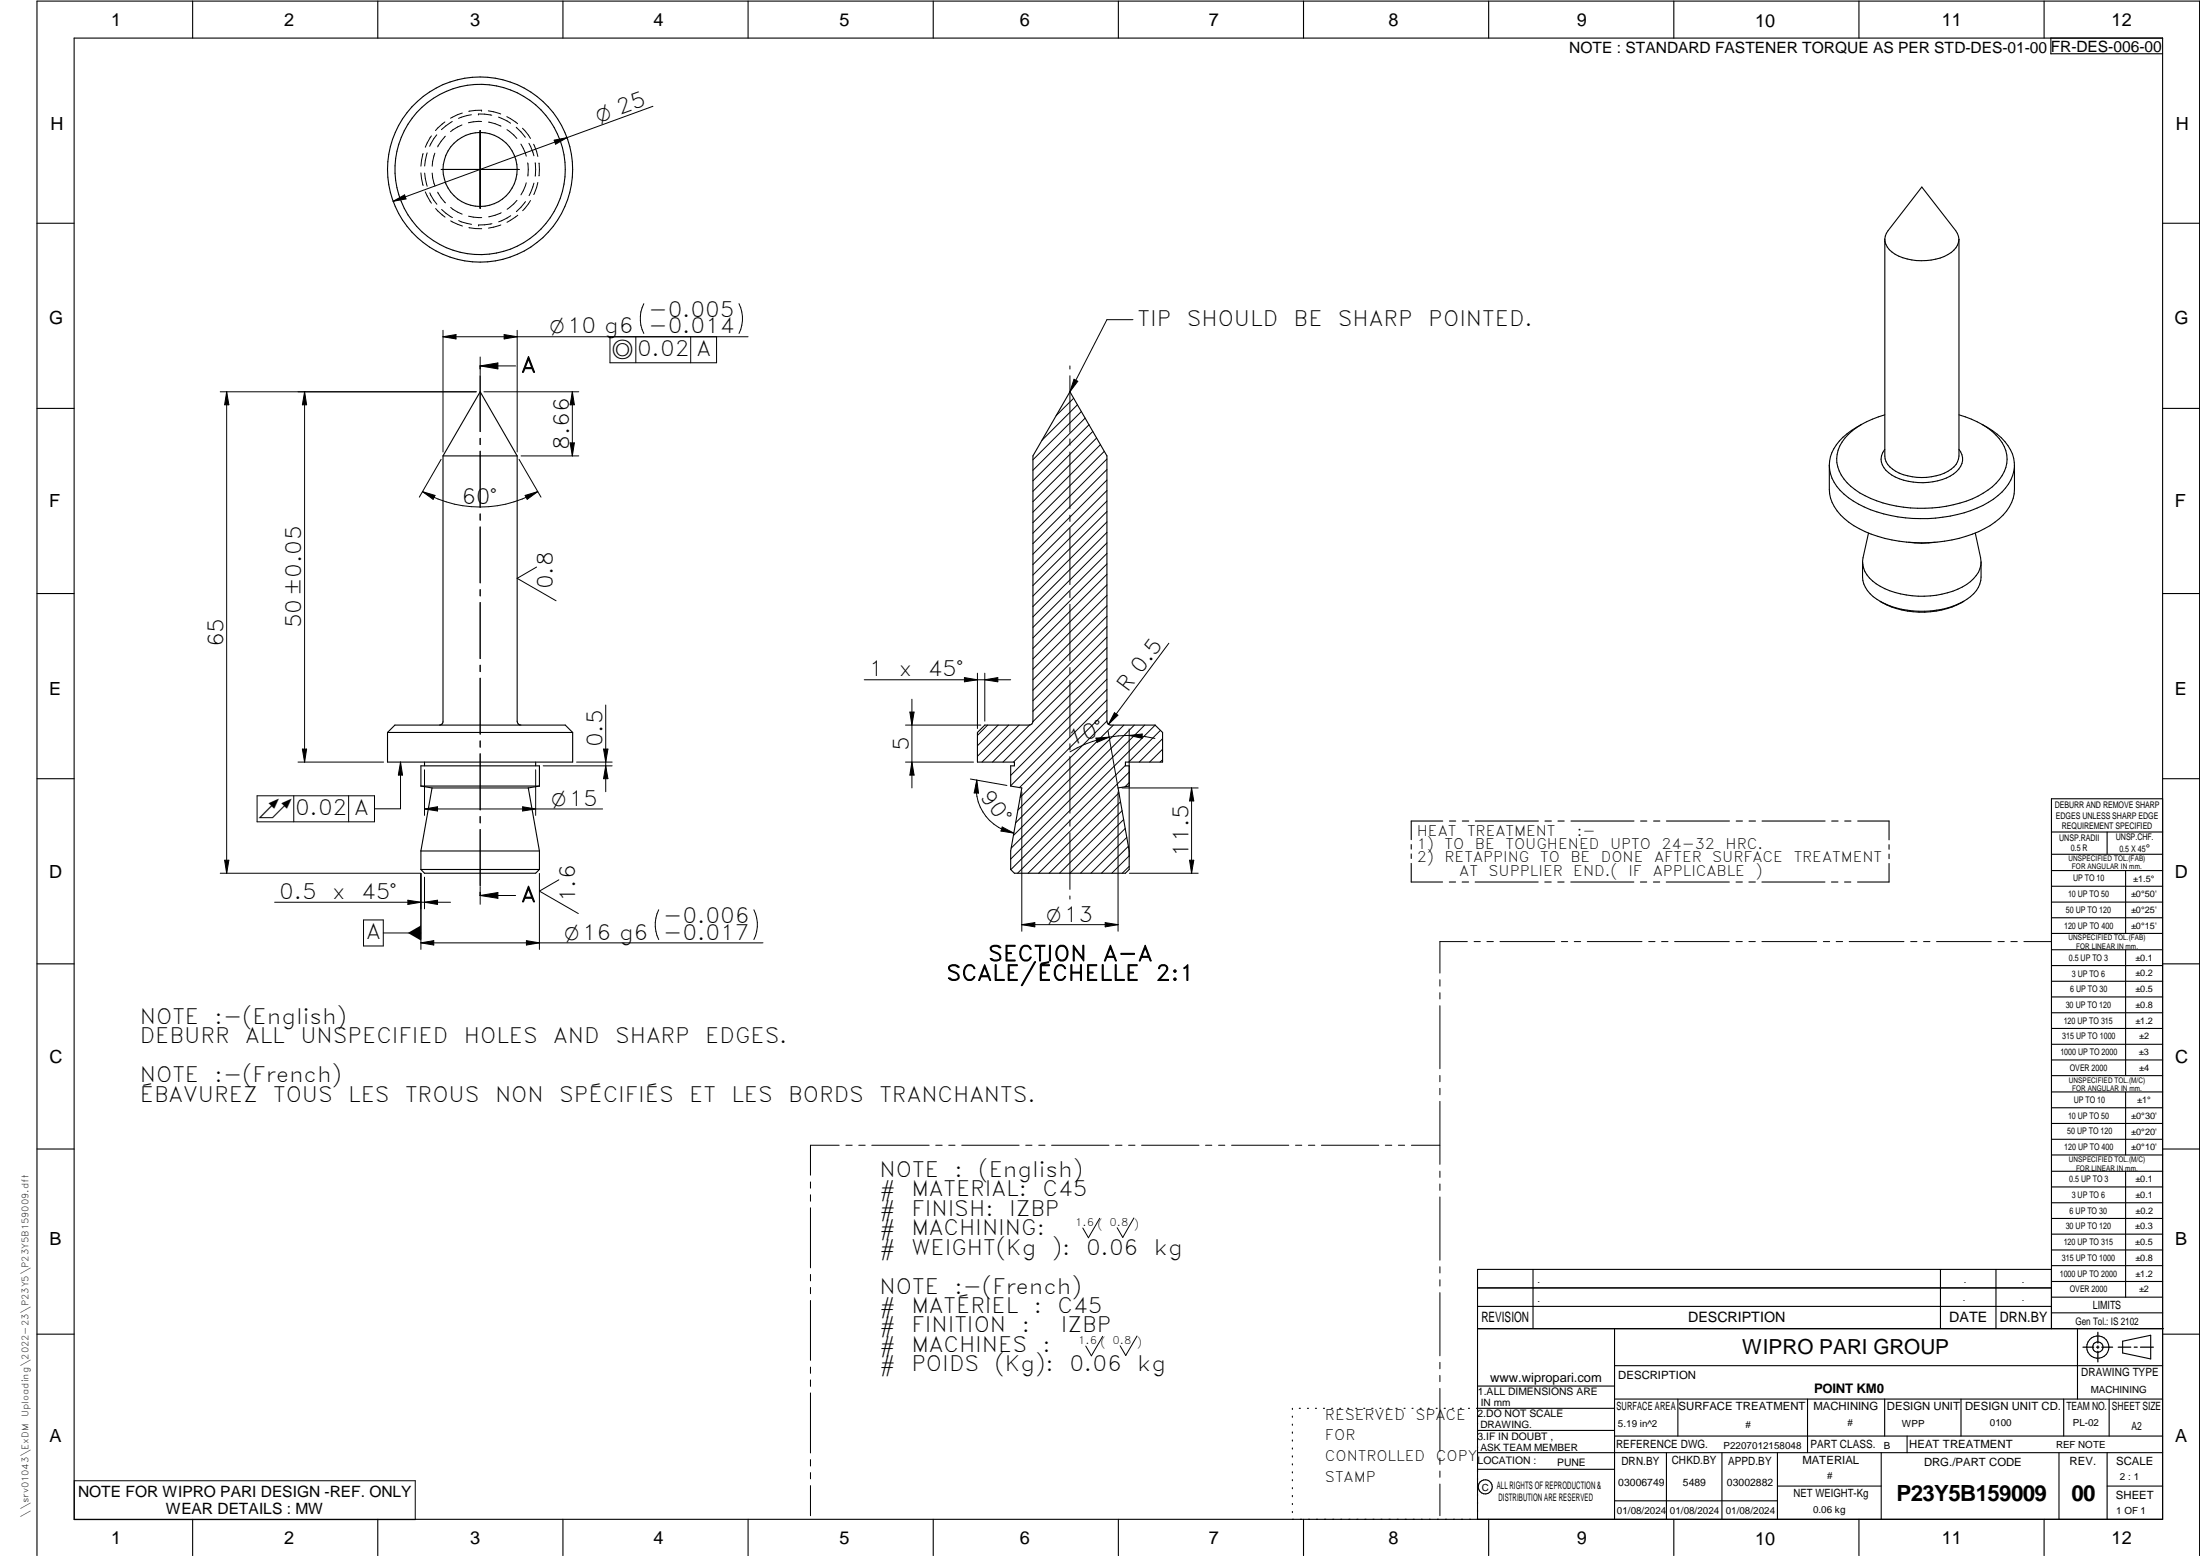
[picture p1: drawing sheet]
<svg xmlns="http://www.w3.org/2000/svg" width="594mm" height="420mm" viewBox="0 0 594 420" stroke-linecap="round" stroke-linejoin="round" font-family="sans-serif">
<g fill="none" stroke="#000" stroke-width=".3">
<path d="M20 10.3h564v400h-564zM52 .3v10M102 .3v10M152 .3v10M202 .3v10M252 .3v10M302 .3v10M352 .3v10M402 .3v10M452 .3v10M502 .3v10M552 .3v10"/>
<path d="M553.8 10.3v4.2h30.2M519 50.5l9.1 11.8a4 4 0 0 1-1.2 5.9 15.2 15.2 0 0 1-16-.1 3.8 3.8 0 0 1-1-5.8zM10 60.3h10M509 64.6v58.5a6.2 6.2 0 0 0 5 5.1 15.3 15.3 0 0 0 12.9-1.5 4.5 4.5 0 0 0 2.1-3.6v-58.5M584 60.3h10M10 110.3h10M288.9 105.8l10 17.3v71.7a1.01 1.01 0 0 0 1 1h12l2 2v8h-10v1h1v5.5l-3 .5 3 17v5l-1 1h-30l-1-1v-5l3-17-3-.5v-5.5h1v-1h-10v-8l2-2h12a1.01 1.01 0 0 0 1-1v-71.7zM502.7 114.6a15.7 15.7 0 0 0-8.4 8.8l-.3 2.2M529 112a20.3 20.3 0 0 1 11.6 7.5 8.5 8.5 0 0 1-1.6 11 25.7 25.7 0 0 1-15.3 6.5 33.9 33.9 0 0 1-22.8-4.8 10 10 0 0 1-4.8-9.5 12.3 12.3 0 0 1 6.5-8.1l3-1.4 3.4-1.2M535.2 114.6a15.2 15.2 0 0 1 8.6 9.1 10.1 10.1 0 0 1-4.3 10.1 32.9 32.9 0 0 1-20.9 6.2 32.3 32.3 0 0 1-20.6-6.6 10.7 10.7 0 0 1-4-7.8M584 110.3h10M119.6 123.1h20.1"/>
<path d="M119.6 123.1v71.7a.94 .94 0 0 1-.9 1M139.7 123.1v71.7a1.01 1.01 0 0 0 1 1M139.7 123.1l-10-17.3-10.1 17.3M494 125.6v6.6a11.5 11.5 0 0 0 5.2 8.8 35.5 35.5 0 0 0 23.9 5.4 30.4 30.4 0 0 0 16.8-6.4 10.9 10.9 0 0 0 4.1-7.8v-6.6M509 121.3a4.2 4.2 0 0 0 1 6.3 16.2 16.2 0 0 0 13.2 2.2 8.5 8.5 0 0 0 6.6-4.7 4 4 0 0 0-.8-3.8M504.6 143.9l-1.5 6.7a6.9 6.9 0 0 0 3.5 7 24.4 24.4 0 0 0 24.5 .2 7.9 7.9 0 0 0 3.9-6M515.4 146.4a25.9 25.9 0 0 0 7.2 0M533.4 143.9l1.6 7.9M535 151.8a10.9 10.9 0 0 1-.8 6.8 13.3 13.3 0 0 1-8.2 5.5 24.2 24.2 0 0 1-20.2-3 7.3 7.3 0 0 1-2.8-5.3v-4M10 160.3h10M507.7 162.3a23 23 0 0 0 22.6 0M584 160.3h10"/>
<path d="M104.6 197.8h50M104.6 197.8l2-2h46l2 2M154.6 197.8v8h-50v-8M10 210.3h10M113.7 212.3h32M113.7 212.3l3 .5M114.6 205.8v1M116.7 212.8h26M116.7 212.8l-3 17M142.7 212.8l3 17M144.6 205.8v1M145.7 212.3v-5.5h-32v5.5"/>
<path d="M145.7 212.3l-3 .5M584 215.7h-30v143.1M584 210.3h10M113.7 229.8h32M113.7 234.8h32M113.7 229.8v5M113.7 234.8l.9 1h30l1.1-1M145.7 229.8v5M381.1 228v1.3M381.1 230.6v1.2M381.1 233.1v5.1h8.4M389.6 221.7h-8.5v5"/>
<path d="M391.4 238.2h1.7M391.4 221.7h1.7M394.8 238.2h1.8M394.9 221.7h1.7M398.3 238.2h17.1M398.4 221.7h17M417.1 238.2h1.8M417.2 221.7h1.7M420.7 238.2h1.7M420.7 221.7h1.7M424.2 238.2h17M424.2 221.7h17"/>
<path d="M443 238.2h1.7M443 221.7h1.7M446.5 238.2h1.7M446.5 221.7h1.7M450 238.2h17M450 221.7h17M468.8 238.2h1.7M468.8 221.7h1.7M472.3 238.2h1.7M472.3 221.7h1.7M475.8 238.2h17M475.8 221.7h17"/>
<path d="M494.6 238.2h1.7M494.6 221.7h1.8M498.1 238.2h1.7M498.1 221.7h1.7M501.6 221.7h8.5v5.1M510.1 233.2v5h-8.5M510.1 228.1v1.2M510.1 230.6v1.3M554 224.7h30M554 230.7h30M554 235.1h30M554 239.3h30"/>
<path d="M569 224.7v6M574 235.1v17M554 243.6h30M554 247.8h30M554 252.1h30M554 256.5h30M574 256.5v33.9M10 260.3h10M554 260.7h30M554 265h30M554 269.2h30M554 273.5h30"/>
<path d="M554 277.7h30M584 260.3h10M554 282h30M554 286.2h30M554 290.4h30M554 294.9h30M554 299.1h30M574 294.9v17M10 310.3h10M554 303.4h30M554 307.6h30M554 311.9h30"/>
<path d="M554 316.3h30M574 316.3v34M584 310.3h10M554 320.5h30M554 324.8h30M554 329h30M554 333.2h30M554 337.5h30M399 358.8h185.2M399 352.8h155M399 347.8h155M414 342.8v16"/>
<path d="M436 358.8v51.5M524 342.8v16M539 342.8v16M554 341.8h30M554 346h30M554 350.3h30M554 354.5h30M554 342.8h-155v67.5M561 358.8v19M10 360.3h10M399 374.3h37M436 377.8h148"/>
<path d="M453.1 377.8v10M488.1 377.8v14.5M508.9 377.8v10M529.5 377.8v10M557.3 377.8v10M569.5 377.8v10M573.2 362.2l7.6-1.6v6.3l-7.6-1.6zM584 368.8h-148M584 360.3h10M349 380.3v.3M349 382.4v.3M349 384.6v.3"/>
<path d="M349 386.7v.3M349 388.8v.3M349 391v.3M349 393.1v.3M349 395.3v.3M349 397.4v.3M349 399.5v.3M350.9 380.3h.2M353.1 380.3h.2M355.2 380.3h.3M357.4 380.3h.3M359.6 380.3h.3"/>
<path d="M361.7 380.3h.3M363.9 380.3h.3M366.1 380.3h.3M368.3 380.3h.2M370.4 380.3h.3M372.6 380.3h.3M374.8 380.3h.3M376.9 380.3h.4M379.1 380.3h.3M381.3 380.3h.3M383.4 380.3h.4M385.6 380.3h.3"/>
<path d="M387.8 380.3h.3M390 380.3h.3M392.2 380.3h.3M394.3 380.3h.3M396.5 380.3h.3M398.7 380.3h37.3M399 396.7h37M399 392.3h185M399 386.2h37M436 387.8h148M450 392.3v18M465 392.3v18"/>
<path d="M480 392.3v18M508 392.3v18M515 387.8v4.5M556 392.3v18M569 392.3v18M52 410.3v9.7M102 410.3v9.7M152 410.3v9.7M202 410.3v9.7M252 410.3v9.7M302 410.3v9.7M349 401.7v.3"/>
<path d="M349 403.8v.4M349 406v.3M349 408.1v.3M352 410.3v9.7M402 410.3v9.7M436 405.3h44M452 410.3v9.7M480 401.3h28M502 410.3v9.7M552 410.3v9.7M569 401.3h15M10 420v-419.7h584v419.7"/>
<circle cx="129.6" cy="45.8" r="25"/>
<circle cx="129.7" cy="45.8" r="23"/>
<circle cx="129.7" cy="45.8" r="10"/>
<circle cx="566.5" cy="363.7" r="1.39"/>
<circle cx="566.5" cy="363.8" r="3"/>
<circle cx="401.1" cy="401.5" r="1.9"/>
</g>
<g fill="none" stroke="#000" stroke-width=".27">
<path d="M116.5 36.7l-1.7 3.1M117.9 36.4l-1.9 3.1M120.1 32.9l-2.5 2.4M120.3 36.8l-1.2 1.3-.9 1.6M122.1 32.8l-2.9 2.2M124.7 33.7l-3 1.9M124.8 30.5l-3.1 1.4M127.3 31l-3.5 1M129.2 30.8h.1M129.2 30.8l3.6 .3M129.7 35.3v21M130 32.8l-3.5 .3"/>
<path d="M130 29.8h.1M130 29.8l-3.4 .3M131.9 29.9l3.3 .9M131.9 33l1.8 .4 1.6 .7M134.6 31.6l3.3 1.7M136.9 31.5l2.9 1.9M136.9 35l2.7 2.4M139.4 34.4l2.5 2.7M140.7 38.9l1.4 3.3M141.1 34.6l2.1 2.8M142.8 38.7l1.4 3.4M144.1 38.9l1.1 3.3"/>
<path d="M149.6 37.8l3.5-.6-3.1 1.7zM153.1 37.2l-46.9 17.2M176.3 28.7l-23.2 8.5M106.2 54.4l3.1-1.8 .3 1.1zM113.7 46.7l.6 3.4M114.3 41.4l-.6 3.5M114.7 46.7l.7 3.6M114.8 51.8l1.7 3.1M115.4 41.3l-.7 3.5M116.1 52.1l1 2 .9 1.1M116.7 46.7l.1 1.3 .7 2.2M117.4 41.4l-.6 2.2-.1 1.3"/>
<path d="M117.6 56.3l2.6 2.3M118.2 51.9l.9 1.5 1.2 1.4M119.2 45.8h21M119.2 56.6l3 2.2M121.7 59.6l3.2 1.4M121.7 56l1.9 1.3 1.2 .5M123.9 59.6l3.4 1M126.5 58.4l3.6 .4M135.3 57.4l-3.4 1.1M137.9 58.3l-3.2 1.6M139.6 54.1l-2.7 2.4M139.8 58.1l-2.9 1.9"/>
<path d="M141.9 54.4l-2.5 2.7M142.1 49.4l-.8 2.1-.6 1.1M142.5 44l.2 1.8-.2 1.7M143.2 54.1l-2.1 2.8M144.2 49.4l-1.3 3.4M144.5 43.9v3.7M145.2 49.3l-1.1 3.2M145.5 44v3.5M126.6 61.5l3.5 .3M129.2 60.7h.1M132.8 60.4l-3.6 .3M135.2 60.7l-3.3 .9"/>
<path d="M119.6 89.2v32.8M119.6 90.9h82.4M119.6 90.9l3.5-.6v1.2zM129.7 96.4v4.8M129.7 98.8h9.5M129.7 98.8l4.7-.8v1.6zM136.1 90.3l3.6 .6-3.6 .6zM139.7 89.2v32.8M171.7 90.9v7.1M173.9 82a9 9 0 0 0 0 8M186.5 90.9v7.1M193.5 90.9v7.1h-28.8v-7.1"/>
<path d="M199.6 82a9 9 0 0 1 0 8M288.9 98.8v.9M305.9 86.3h-7l-10 19.5M59.5 105.8h69.1M61.2 105.8l.6 3.5h-1.1zM61.2 105.8v130M82.2 105.8v100M82.2 105.8l.6 3.5h-1.1zM129.7 101.4v15.1M129.7 118.4v1.7M130.7 105.8h25.6M154 119.6h1.1l-.5 3.5z"/>
<path d="M154.6 105.8l.5 3.5h-1.1zM154.6 105.8v17.3M288.9 101.5v15.3M288.9 118.5v1.7M289.9 107.5l-4.7 4.7M290 102.4l1 .6-2.1 2.8zM291 109.3l-9.7 9.6M292 111.1l-13.1 13.1M293 112.9l-14.1 14.1M294.1 114.7l-15.2 15.1M295.1 116.5l-16.2 16.2M296.1 118.3l-17.2 17.2"/>
<path d="M114.1 132.8l3.4 1-.5 1zM114.1 132.8a31.2 31.2 0 0 0 31.1 0M119.1 124l-5.9 10.2M129.7 121.8v15.2M129.7 138.8v1.7M140.2 124l5.9 10.2M140.7 123.1h15.6M141.8 133.8l3.4-1-2.8 2zM288.9 122v15.3M288.9 139.1v1.7M297.2 120.1l-18.3 18.2M298.2 121.9l-19.3 19.2"/>
<path d="M298.9 124l-20 20M298.9 126.8l-20 20M298.9 129.6l-20 20M298.9 132.5l-20 19.9M298.9 135.3l-20 20M298.9 138.1l-20 20M129.7 142.3v15.1M129.7 159.2v1.7M144.9 153.1l-5.2 3.1 10.4 6M288.9 142.6v15.3M288.9 159.7v1.7M298.9 140.9l-20 20.1"/>
<path d="M298.9 143.8l-20 20M298.9 146.6l-20 20M298.9 149.4l-20 20M298.9 152.3l-20 20M298.9 155.1l-20 20M298.9 157.9l-20 20M129.7 162.7v15.1M129.7 179.6v1.8M288.9 163.2v15.2M298.9 160.7l-20 20M298.9 163.6l-20 20M298.9 166.4l-20 20"/>
<path d="M298.9 169.2l-20 20M298.9 172l-20 20.1M298.9 174.9l-20 20M298.9 177.7l-28.1 28.1M315.6 173.7l-16.3 21.9M129.7 183.1v15.1M163.6 190.4v23.4M233.4 183.6h39.5M244.5 195.8h20.4M245.7 192.3h1.1l-.6 3.5zM246.2 188.8v24M260.4 183l3.5 .6-3.5 .5z"/>
<path d="M263.9 181.8v14.9M265.9 183.6l3.5-.6v1.1zM265.9 181.8v12.9M266.7 195.8l-2.8 2.8M269.5 195.8l-5.6 5.6M272.4 195.8l-8.5 8.4M275.2 195.8l-10 10M278 195.7l-10 10.1M288.9 180.3v1.6M288.9 183.7v15.3M295.9 199.3l3.6-.2-3.3 1.3zM298.9 191.9l-23.4 23.4"/>
<path d="M298.9 194.7l-24 24M298.9 180.6l-25.2 25.2M298.9 189l-23.6 23.7M298.9 183.4l-26 26M298.9 186.2l-26 26M299.2 197.4l2.7 15.4M299.5 199.1a32.2 32.2 0 0 0-10.6 3.9M299.5 199.1a30.8 30.8 0 0 1 12.4 .3M300.6 195.8l-26.3 26.4M300.9 192.4l1 .7-2.6 2.5zM303.5 195.8l-29.8 29.8M304.9 196.9v34.3"/>
<path d="M304.9 198.6l3.5-.4v1.1zM306.3 195.8l-33.3 33.2M309.1 195.8l-36.2 36.2M311.9 195.8l-38.9 39M313.3 197.2l-8.5 8.6M313.9 199.5l-6.3 6.3M69.4 214.9h31.7v7h-31.7zM79.3 214.9v7M80.5 205.8h23.1M81.7 202.3h1.1l-.6 3.5zM94.1 214.9v7M108.2 205.8l.5 3.5h-1.1z"/>
<path d="M108.2 205.8v12.6h-7.1M114.6 207.9v12.3M114.6 218.4l3.5-.6v1.2zM114.6 218.4h48.1M129.7 200.1v1.7M129.7 203.5v15.2M141.1 217.8l3.5 .6-3.5 .6zM144.6 207.9v12.3M146.7 206.8h18.6M155.7 205.8h9.6M163 202.3h1.2l-.6 3.5zM163.6 206.8l.6 3.5h-1.2z"/>
<path d="M244.5 205.8h18.4M246.2 205.8l.6 3.5h-1.1zM262 210.4l9.9 1.7M263.8 210.7a12.4 12.4 0 0 0 10 14.3M263.8 210.7l.4 3.5-1.1-.1zM275.9 213.8v37.7M288.9 200.8v1.7M288.9 204.3v15.3M301.9 213.8v37.7M302.2 214.1l-21.7 21.7M302.6 216.5l-19.3 19.3M303 212.8h20.5"/>
<path d="M303 218.9l-16.9 16.9M303.9 206.7l-29.1 29.1M304.9 208.5l-27.3 27.3M304.9 211.3l-1.1 1.2M313.9 202.3l-3.5 3.5M313.9 205.1l-.6 .7M321.8 212.8l.6 3.5h-1.2zM321.8 212.8v23M59.5 235.8h54.1M60.7 232.3h1.1l-.6 3.5zM113.7 235.8v20.6M114.6 236.9v8.5"/>
<path d="M129.7 220.5v1.7M129.7 224v15.1M129.7 239.4v4.8M145.7 235.8v20.6M150.9 237.6l-5.2 3 10.5 6.1M270.6 223.3l3.2 1.7-3.5-.6zM288.9 221.4v1.7M288.9 224.9v15.3M303.4 221.3l-14.5 14.5M303.9 223.7l-12.1 12.1M304.3 226.1l-9.7 9.7M304.7 228.5l-7.3 7.3"/>
<path d="M304.9 233.9l-1.8 1.9M304.9 231.1l-4.7 4.7M305 235.8h18.5M321.2 232.3h1.2l-.6 3.5zM74.2 243.6h47.5M98.2 248.4h5.3v7h-5.3zM103.5 251.9h10.2M110.1 243.1l3.6 .5-3.6 .6zM113.7 254.6h92.3M113.7 254.6l3.4-.6v1.2zM114.6 243.6l3.5-.5v1.1zM129.7 241.8l4.7-.8v1.6z"/>
<path d="M129.7 241.8h9.5M142.1 254l3.6 .6-3.6 .6zM177.9 245.7a9 9 0 0 0 0 8M203.6 245.7a9 9 0 0 1 0 8M275.9 249.7h26M275.9 249.7l3.5-.6v1.2zM288.9 241.9v.9M298.4 249.1l3.5 .6-3.5 .6zM396.2 254.3h-7.4v8.5M398.1 254.3h1.6M401.5 254.3h1.8M405 254.3h14.8"/>
<path d="M421.6 254.3h1.7M425.1 254.3h1.7M428.6 254.3h14.8M445.2 254.3h1.7M448.7 254.3h1.7M452.2 254.3h14.8M468.8 254.3h1.7M472.3 254.3h1.7M475.8 254.3h14.8M492.4 254.3h1.7M495.8 254.3h1.8M499.4 254.3h14.7"/>
<path d="M516 254.3h1.6M519.4 254.3h1.8M522.9 254.3h14.8M539.5 254.3h1.7M543 254.3h1.7M546.5 254.3h7.4M388.8 264.5v1.8M388.8 268.1v1.6M388.8 271.6v17M388.8 290.4v1.7M388.8 293.9v1.7M388.8 297.4v17"/>
<path d="M218.9 319.2v1.6M226.6 309.2h-7.7v8.1M228.4 309.2h1.7M231.9 309.2h1.7M235.4 309.2h15.5M252.7 309.2h1.7M256.2 309.2h1.7M259.7 309.2h15.5M277 309.2h1.7M280.5 309.2h1.7M284 309.2h15.5M301.2 309.2h1.8"/>
<path d="M304.8 309.2h1.7M308.3 309.2h15.5M325.5 309.2h1.7M329.1 309.2h1.6M332.6 309.2h15.4M349.8 309.2h1.7M353.3 309.2h1.7M356.8 309.2h15.5M374.1 309.2h1.7M377.6 309.2h1.7M381.1 309.2h7.7M388.8 316.2v1.7"/>
<path d="M388.8 319.7v1.7M218.9 322.6v1.8M218.9 326.1v16.2M297 329l-3.1 5.2-1.5-2.6M306.2 328.9l-3 5.2-1.5-2.6M388.8 323.2v17.1M218.9 344.1v1.8M218.9 347.6v1.7M218.9 351.2v16.1M388.8 342.1v1.6M388.8 345.6v1.7M388.8 349v17.1"/>
<path d="M218.9 369.1v1.7M218.9 372.6v1.8M218.9 376.1v16.2M297.8 360.8l-3.1 5.3-1.5-2.6M307 360.8l-3 5.2-1.5-2.6M388.8 367.9v1.7M388.8 371.4v1.7M388.8 374.9v17M20.1 399.8h92v10.5h-92zM218.9 394.1v1.8M218.9 397.6v1.7M388.8 393.7v1.7"/>
<path d="M388.8 397.2v1.7M218.9 401.2v8.1M388.8 400.7v8.6"/>
</g>
<path d="M566.5 359.7v3M562.5 363.8h2.9M566.1 363.8h.7M566.5 363.4v.7M566.5 364.9v2.8M567.6 363.8h2.9M572 363.8h3.4M576.3 363.8h.8M578 363.8h3.5" fill="none" stroke="#000" stroke-width=".34"/>
<g fill="#000">
<path d="M149.6 37.8l3.5-.6-3.1 1.7zM106.2 54.4l3.1-1.8 .3 1.1zM119.6 90.9l3.5-.6v1.2zM129.7 98.8l4.7-.8v1.6zM136.1 90.3l3.6 .6-3.6 .6zM61.2 105.8l.6 3.5h-1.1zM82.2 105.8l.6 3.5h-1.1zM154 119.6h1.1l-.5 3.5zM154.6 105.8l.5 3.5h-1.1zM290 102.4l1 .6-2.1 2.8zM114.1 132.8l3.4 1-.5 1zM141.8 133.8l3.4-1-2.8 2z"/>
<path d="M245.7 192.3h1.1l-.6 3.5zM260.4 183l3.5 .6-3.5 .5zM265.9 183.6l3.5-.6v1.1zM295.9 199.3l3.6-.2-3.3 1.3zM300.9 192.4l1 .7-2.6 2.5zM304.9 198.6l3.5-.4v1.1zM81.7 202.3h1.1l-.6 3.5zM108.2 205.8l.5 3.5h-1.1zM114.6 218.4l3.5-.6v1.2zM141.1 217.8l3.5 .6-3.5 .6zM163 202.3h1.2l-.6 3.5zM163.6 206.8l.6 3.5h-1.2z"/>
<path d="M246.2 205.8l.6 3.5h-1.1zM263.8 210.7l.4 3.5-1.1-.1zM321.8 212.8l.6 3.5h-1.2zM60.7 232.3h1.1l-.6 3.5zM270.6 223.3l3.2 1.7-3.5-.6zM321.2 232.3h1.2l-.6 3.5zM110.1 243.1l3.6 .5-3.6 .6zM110.1 251.9l3.6-2v4.1zM113.7 254.6l3.4-.6v1.2zM114.6 243.6l3.5-.5v1.1zM129.7 241.8l4.7-.8v1.6zM142.1 254l3.6 .6-3.6 .6z"/>
<path d="M275.9 249.7l3.5-.6v1.2zM298.4 249.1l3.5 .6-3.5 .6z"/>
</g>
<g font-size="6">
<text x="512.1" y="405.2">P23Y5B159009</text>
<text x="559.4" y="405.2">00</text>
</g>
<g font-size="5.7">
<text x="175.1" y="85.5">-0.005</text>
<text x="307.2" y="88.1">TIP</text>
<text x="320.5" y="88.1">SHOULD</text>
<text x="349.3" y="88.1">BE</text>
<text x="361.3" y="88.1">SHARP</text>
<text x="385.7" y="88.1">POINTED.</text>
<text x="175.1" y="90">-0.014</text>
<text x="140.7" y="100.5">A</text>
<text x="172" y="96.2">0.02 A</text>
<text x="153.7" y="121.5" transform="rotate(-90 153.7 121.5)">8.66</text>
<text x="124.6" y="136">60°</text>
<text x="149.3" y="159.2" transform="rotate(-90 149.3 159.2)">0.8</text>
<text x="81.4" y="169.6" transform="rotate(-90 81.4 169.6)">50±0.05</text>
<text x="60.4" y="174.8" transform="rotate(-90 60.4 174.8)">65</text>
<text x="234.6" y="182.7">1</text>
<text x="242.7" y="182.7">x</text>
<text x="250.5" y="182.7">45°</text>
<text x="304.5" y="187.2" transform="rotate(-53 304.5 187.2)">R 0.5</text>
<text x="162.7" y="201.8" transform="rotate(-90 162.7 201.8)">0.5</text>
<text x="245.4" y="202.8" transform="rotate(-90 245.4 202.8)">5</text>
<text x="289.3" y="201.3" transform="rotate(-20 289.3 201.3)">10°</text>
<text x="264.4" y="215.1" transform="rotate(53 264.4 215.1)">90°</text>
<text x="79.7" y="220.1">0.02 A</text>
<text x="320.9" y="231.4" transform="rotate(-90 320.9 231.4)">11.5</text>
<text x="75.4" y="242.8">0.5</text>
<text x="89.7" y="242.8">x</text>
<text x="97.5" y="242.8">45°</text>
<text x="140.7" y="243.5">A</text>
<text x="155.3" y="243.7" transform="rotate(-90 155.3 243.7)">1.6</text>
<text x="179.1" y="249.2">-0.006</text>
<text x="98.8" y="253.7">A</text>
<text x="179.1" y="253.7">-0.017</text>
<text x="266.8" y="259.5">SECTION</text>
<text x="297.8" y="259.5">A-A</text>
<text x="255.6" y="264.8">SCALE/ÉCHELLE</text>
<text x="312.1" y="264.8">2:1</text>
<text x="37.8" y="276.4">NOTE</text>
<text x="37.8" y="281.7">DEBURR</text>
<text x="57.9" y="276.4">:-(English)</text>
<text x="66.2" y="281.7">ALL</text>
<text x="81.1" y="281.7">UNSPECIFIED</text>
<text x="125.2" y="281.7">HOLES</text>
<text x="149.4" y="281.7">AND</text>
<text x="166.1" y="281.7">SHARP</text>
<text x="190.5" y="281.7">EDGES.</text>
<text x="37.8" y="292.2">NOTE</text>
<text x="57.9" y="292.2">:-(French)</text>
<text x="37.8" y="297.4">ÉBAVUREZ</text>
<text x="73.8" y="297.4">TOUS</text>
<text x="94.1" y="297.4">LES</text>
<text x="109.4" y="297.4">TROUS</text>
<text x="133.7" y="297.4">NON</text>
<text x="151" y="297.4">SPÉCIFIÉS</text>
<text x="186.1" y="297.4">ET</text>
<text x="197.5" y="297.4">LES</text>
<text x="212.9" y="297.4">BORDS</text>
<text x="237.5" y="297.4">TRANCHANTS.</text>
<text x="237.5" y="317.8">NOTE</text>
<text x="257.7" y="317.8">:</text>
<text x="264.1" y="317.8">(English)</text>
<text x="237.5" y="323">#</text>
<text x="246.1" y="323">MATERIAL:</text>
<text x="281.5" y="323">C45</text>
<text x="237.5" y="328.3">#</text>
<text x="246.1" y="328.3">FINISH:</text>
<text x="272.5" y="328.3">IZBP</text>
<text x="237.5" y="333.5">#</text>
<text x="246.1" y="333.5">MACHINING:</text>
<text x="237.5" y="338.8">#</text>
<text x="246.1" y="338.8">WEIGHT(Kg</text>
<text x="284" y="338.8">):</text>
<text x="293.3" y="338.8">0.06</text>
<text x="311.6" y="338.8">kg</text>
<text x="237.5" y="349.3">NOTE</text>
<text x="257.7" y="349.3">:-(French)</text>
<text x="237.5" y="354.5">#</text>
<text x="237.5" y="359.8">#</text>
<text x="246.1" y="354.5">MATÉRIEL</text>
<text x="246.1" y="359.8">FINITION</text>
<text x="275.9" y="359.8">:</text>
<text x="279.2" y="354.5">:</text>
<text x="285.6" y="354.5">C45</text>
<text x="286.5" y="359.8">IZBP</text>
<text x="237.5" y="365">#</text>
<text x="246.1" y="365">MACHINES</text>
<text x="281.5" y="365">:</text>
<text x="237.5" y="370.3">#</text>
<text x="246.1" y="370.3">POIDS</text>
<text x="268.5" y="370.3">(Kg):</text>
<text x="288.8" y="370.3">0.06</text>
<text x="307.1" y="370.3">kg</text>
</g>
<text font-size="5.6" x="470.5" y="365.5">WIPRO PARI GROUP</text>
<g font-size="5.4">
<text x="161.7" y="33.1" transform="rotate(-20 161.7 33.1)">O 25</text>
<text x="148.5" y="90">O10 g6</text>
<text x="165.3" y="96.2">a</text>
<text x="69.8" y="220.1">_</text>
<text x="148.9" y="217.6">O15</text>
<text x="282.6" y="248.8">O13</text>
<text x="152.5" y="253.7">O16 g6</text>
</g>
<g font-size="4.9">
<text x="30" y="6.9">1</text>
<text x="76.7" y="6.9">2</text>
<text x="127" y="6.9">3</text>
<text x="176.5" y="6.9">4</text>
<text x="226.7" y="6.9">5</text>
<text x="275.4" y="6.9">6</text>
<text x="326.4" y="6.9">7</text>
<text x="375" y="6.9">8</text>
<text x="425.8" y="6.9">9</text>
<text x="473.9" y="7.3">10</text>
<text x="524.3" y="6.9">11</text>
<text x="570.2" y="6.9">12</text>
<text x="13.6" y="35.1">H</text>
<text x="587.6" y="35.1">H</text>
<text x="13.2" y="87.5">G</text>
<text x="587.2" y="87.5">G</text>
<text x="13.2" y="137">F</text>
<text x="587.2" y="137">F</text>
<text x="13.2" y="187.6">E</text>
<text x="587.2" y="187.6">E</text>
<text x="13.2" y="237">D</text>
<text x="587.2" y="237">D</text>
<text x="13.4" y="287.1">C</text>
<text x="587.4" y="287.1">C</text>
<text x="13.4" y="336.2">B</text>
<text x="587.4" y="336.2">B</text>
<text x="13.4" y="389.3">A</text>
<text x="587.4" y="389.3">A</text>
<text x="30" y="416.9">1</text>
<text x="76.7" y="416.9">2</text>
<text x="127" y="416.9">3</text>
<text x="176.5" y="416.9">4</text>
<text x="226.7" y="416.9">5</text>
<text x="275.4" y="416.9">6</text>
<text x="326.4" y="416.9">7</text>
<text x="375" y="416.9">8</text>
<text x="425.8" y="416.9">9</text>
<text x="473.9" y="417.3">10</text>
<text x="524.3" y="416.9">11</text>
<text x="570.2" y="416.9">12</text>
</g>
<g font-size="4.2">
<text x="423.7" y="14.3">NOTE : STANDARD FASTENER TORQUE AS PER STD-DES-01-00</text>
<text x="553.8" y="14">FR-DES-006-00</text>
<text x="21.1" y="404.3">NOTE FOR WIPRO PARI DESIGN -REF. ONLY</text>
<text x="44.8" y="408.8">WEAR DETAILS : MW</text>
</g>
<g font-size="3.9">
<text x="382.6" y="225.6">HEAT</text>
<text x="396.1" y="225.6">TREATMENT</text>
<text x="425.8" y="225.6">:-</text>
<text x="382.6" y="229.2">1)</text>
<text x="382.6" y="232.8">2)</text>
<text x="390.1" y="229.2">TO</text>
<text x="390.1" y="232.8">RETAPPING</text>
<text x="398.3" y="229.2">BE</text>
<text x="406.5" y="229.2">TOUGHENED</text>
<text x="415.9" y="232.8">TO</text>
<text x="424.1" y="232.8">BE</text>
<text x="432.3" y="232.8">DONE</text>
<text x="434.8" y="229.2">UPTO</text>
<text x="446.7" y="232.8">AFTER</text>
<text x="448.7" y="229.2">24-32</text>
<text x="462.4" y="232.8">SURFACE</text>
<text x="466" y="229.2">HRC.</text>
<text x="484.4" y="232.8">TREATMENT</text>
<text x="394.1" y="236.4">AT</text>
<text x="401.9" y="236.4">SUPPLIER</text>
<text x="424.8" y="236.4">END.(</text>
<text x="439.7" y="236.4">IF</text>
<text x="446.3" y="236.4">APPLICABLE</text>
<text x="474.1" y="236.4">)</text>
<text x="400" y="357.1">REVISION</text>
<text x="455.9" y="357.1">DESCRIPTION</text>
<text x="526.4" y="357.1">DATE</text>
<text x="540" y="357.1">DRN.BY</text>
<text x="357.8" y="383.3">RESERVED</text>
<text x="382.3" y="383.3">SPACE</text>
<text x="357.8" y="388.9">FOR</text>
<text x="357.8" y="394.5">CONTROLLED</text>
<text x="387.8" y="394.5">COPY</text>
<text x="357.8" y="400">STAMP</text>
</g>
<text font-size="3.6" x="489.9" y="376.1">POINT KM0</text>
<text font-size="3.5" x="402.4" y="373.3">www.wipropari.com</text>
<g font-size="3.1">
<text x="565.1" y="353.5">LIMITS</text>
<text x="562" y="371.7">DRAWING TYPE</text>
<text x="437" y="372.3">DESCRIPTION</text>
<text x="436.5" y="380.8">SURFACE AREA</text>
<text x="453.3" y="380.8">SURFACE TREATMENT</text>
<text x="489.7" y="380.8">MACHINING</text>
<text x="509.5" y="380.8">DESIGN UNIT</text>
<text x="530.6" y="380.8">DESIGN UNIT CD.</text>
<text x="558" y="380.6">TEAM NO.</text>
<text x="570.3" y="380.7">SHEET SIZE</text>
<text x="575.6" y="386.1">A2</text>
<text x="436.4" y="391.1">REFERENCE DWG.</text>
<text x="437.8" y="395.5">DRN.BY</text>
<text x="451.4" y="395.4">CHKD.BY</text>
<text x="466.6" y="395.5">APPD.BY</text>
<text x="486.7" y="395.4">MATERIAL</text>
<text x="488.9" y="390.9">PART CLASS.</text>
<text x="515.6" y="390.9">HEAT TREATMENT</text>
<text x="519.6" y="395.9">DRG./PART CODE</text>
<text x="558.9" y="395.5">REV.</text>
<text x="571.4" y="395.6">SCALE</text>
<text x="484.3" y="404.2">NET WEIGHT-Kg</text>
<text x="571.4" y="404.7">SHEET</text>
</g>
<text font-size="3" x="579.5" y="230.1">°</text>
<g font-size="2.8">
<text x="290.4" y="331.2">1.6 ( 0.8 )</text>
<text x="560.4" y="357.7">Gen Tol.: IS 2102</text>
<text x="291.2" y="363">1.6 ( 0.8 )</text>
<text x="399.1" y="376.6">1.ALL DIMENSIONS ARE</text>
<text x="399" y="382.7">2.DO NOT SCALE</text>
<text x="399" y="388.7">3.IF IN DOUBT ,</text>
<text x="399" y="395.4">LOCATION :</text>
<text x="420.5" y="396">PUNE</text>
<text x="404.2" y="402">ALL RIGHTS OF REPRODUCTION &amp;</text>
<text x="437" y="401.2">03006749</text>
<text x="454.4" y="401.2">5489</text>
<text x="466.3" y="401.2">03002882</text>
<text x="404.7" y="405.4">DISTRIBUTION ARE RESERVED</text>
</g>
<g font-size="2.7">
<text x="564.6" y="376.2">MACHINING</text>
<text x="399.9" y="379.7">IN mm</text>
<text x="399.7" y="385.7">DRAWING.</text>
<text x="436.9" y="385.4">5.19 in^2</text>
<text x="471.4" y="385.5">#</text>
<text x="498.9" y="385">#</text>
<text x="513.6" y="385.3">WPP</text>
<text x="537.3" y="385.1">0100</text>
<text x="559.7" y="385.1">PL-02</text>
<text x="399.7" y="391.8">ASK TEAM MEMBER</text>
<text x="465.4" y="391.2">P2207012158048</text>
<text x="508.7" y="391.2">B</text>
<text x="555.2" y="391.1">REF NOTE</text>
<text x="493.4" y="399.5">#</text>
<text x="572.5" y="399.7">2 : 1</text>
<text x="400.1" y="402.5">C</text>
<text x="436.6" y="408.7">01/08/2024</text>
<text x="450.9" y="408.8">01/08/2024</text>
<text x="466" y="408.9">01/08/2024</text>
<text x="489.6" y="408.5">0.06 kg</text>
<text x="571.4" y="408.7">1 OF 1</text>
</g>
<g font-size="2.5">
<text x="554.9" y="218.3">DEBURR AND REMOVE SHARP</text>
<text x="555.2" y="221">EDGES UNLESS SHARP EDGE</text>
<text x="556.1" y="227.1">UNSP.RADII</text>
<text x="556.8" y="223.8">REQUIREMENT SPECIFIED</text>
<text x="571.4" y="226.9">UNSP.CHF.</text>
<text x="559.2" y="229.9">0.5 R</text>
<text x="572.3" y="230.1">0.5 X 45</text>
<text x="559.8" y="238">UP TO 10</text>
<text x="576.1" y="238.1">±1.5°</text>
<text x="558.5" y="242.2">10 UP TO 50</text>
<text x="575.5" y="242.3">±0°50'</text>
<text x="557.4" y="250.7">120 UP TO 400</text>
<text x="557.9" y="246.5">50 UP TO 120</text>
<text x="575.5" y="250.7">±0°15'</text>
<text x="575.5" y="246.5">±0°25'</text>
<text x="558.7" y="259.4">0.5 UP TO 3</text>
<text x="559.5" y="263.7">3 UP TO 6</text>
<text x="576.6" y="263.6">±0.2</text>
<text x="576.6" y="259.4">±0.1</text>
<text x="559" y="267.9">6 UP TO 30</text>
<text x="576.6" y="267.9">±0.5</text>
<text x="557.8" y="272.2">30 UP TO 120</text>
<text x="576.6" y="272.2">±0.8</text>
<text x="556.9" y="280.7">315 UP TO 1000</text>
<text x="557.3" y="276.4">120 UP TO 315</text>
<text x="576.6" y="276.4">±1.2</text>
<text x="577.7" y="280.7">±2</text>
<text x="556.4" y="284.9">1000 UP TO 2000</text>
<text x="577.6" y="284.9">±3</text>
<text x="558.9" y="289.2">OVER 2000</text>
<text x="577.7" y="289.3">±4</text>
<text x="560" y="297.9">UP TO 10</text>
<text x="577.1" y="297.9">±1°</text>
<text x="558.5" y="302.1">10 UP TO 50</text>
<text x="575.5" y="302.1">±0°30'</text>
<text x="557.4" y="310.6">120 UP TO 400</text>
<text x="558.2" y="306.3">50 UP TO 120</text>
<text x="575.5" y="310.6">±0°10'</text>
<text x="575.5" y="306.4">±0°20'</text>
<text x="558.8" y="319.2">0.5 UP TO 3</text>
<text x="559.4" y="323.4">3 UP TO 6</text>
<text x="576.6" y="319.2">±0.1</text>
<text x="576.6" y="323.5">±0.1</text>
<text x="558.9" y="327.7">6 UP TO 30</text>
<text x="576.7" y="327.7">±0.2</text>
<text x="557.8" y="332">30 UP TO 120</text>
<text x="576.6" y="332">±0.3</text>
<text x="556.8" y="340.5">315 UP TO 1000</text>
<text x="557.3" y="336.3">120 UP TO 315</text>
<text x="576.6" y="336.3">±0.5</text>
<text x="576.6" y="340.5">±0.8</text>
<text x="415.2" y="346.4">.</text>
<text x="530.3" y="346.5">.</text>
<text x="545.9" y="346.4">.</text>
<text x="556.2" y="344.7">1000 UP TO 2000</text>
<text x="576.6" y="344.7">±1.2</text>
<text x="415.2" y="351.5">.</text>
<text x="530" y="351.3">.</text>
<text x="545.9" y="351.4">.</text>
<text x="558.9" y="349">OVER 2000</text>
<text x="577.6" y="349">±2</text>
</g>
<g font-size="2.4">
<text x="7.7" y="382.7" transform="rotate(-90 7.7 382.7)">Uploading\2022-23\P23Y5\P23Y5B159009.dft</text>
<text x="7.7" y="409.8" transform="rotate(-90 7.7 409.8)">\\srv01043\ExDM</text>
</g>
<g font-size="2.1">
<text x="558.5" y="232.4">UNSPECIFIED TOL.(FAB)</text>
<text x="559.5" y="234.7">FOR ANGULAR IN mm.</text>
<text x="558.6" y="253.9">UNSPECIFIED TOL.(FAB)</text>
<text x="560.7" y="256.3">FOR LINEAR IN mm.</text>
<text x="558.7" y="292.3">UNSPECIFIED TOL.(M/C)</text>
<text x="559.6" y="294.7">FOR ANGULAR IN mm.</text>
<text x="558.7" y="313.7">UNSPECIFIED TOL.(M/C)</text>
<text x="560.6" y="316.1">FOR LINEAR IN mm.</text>
</g>
</svg>
